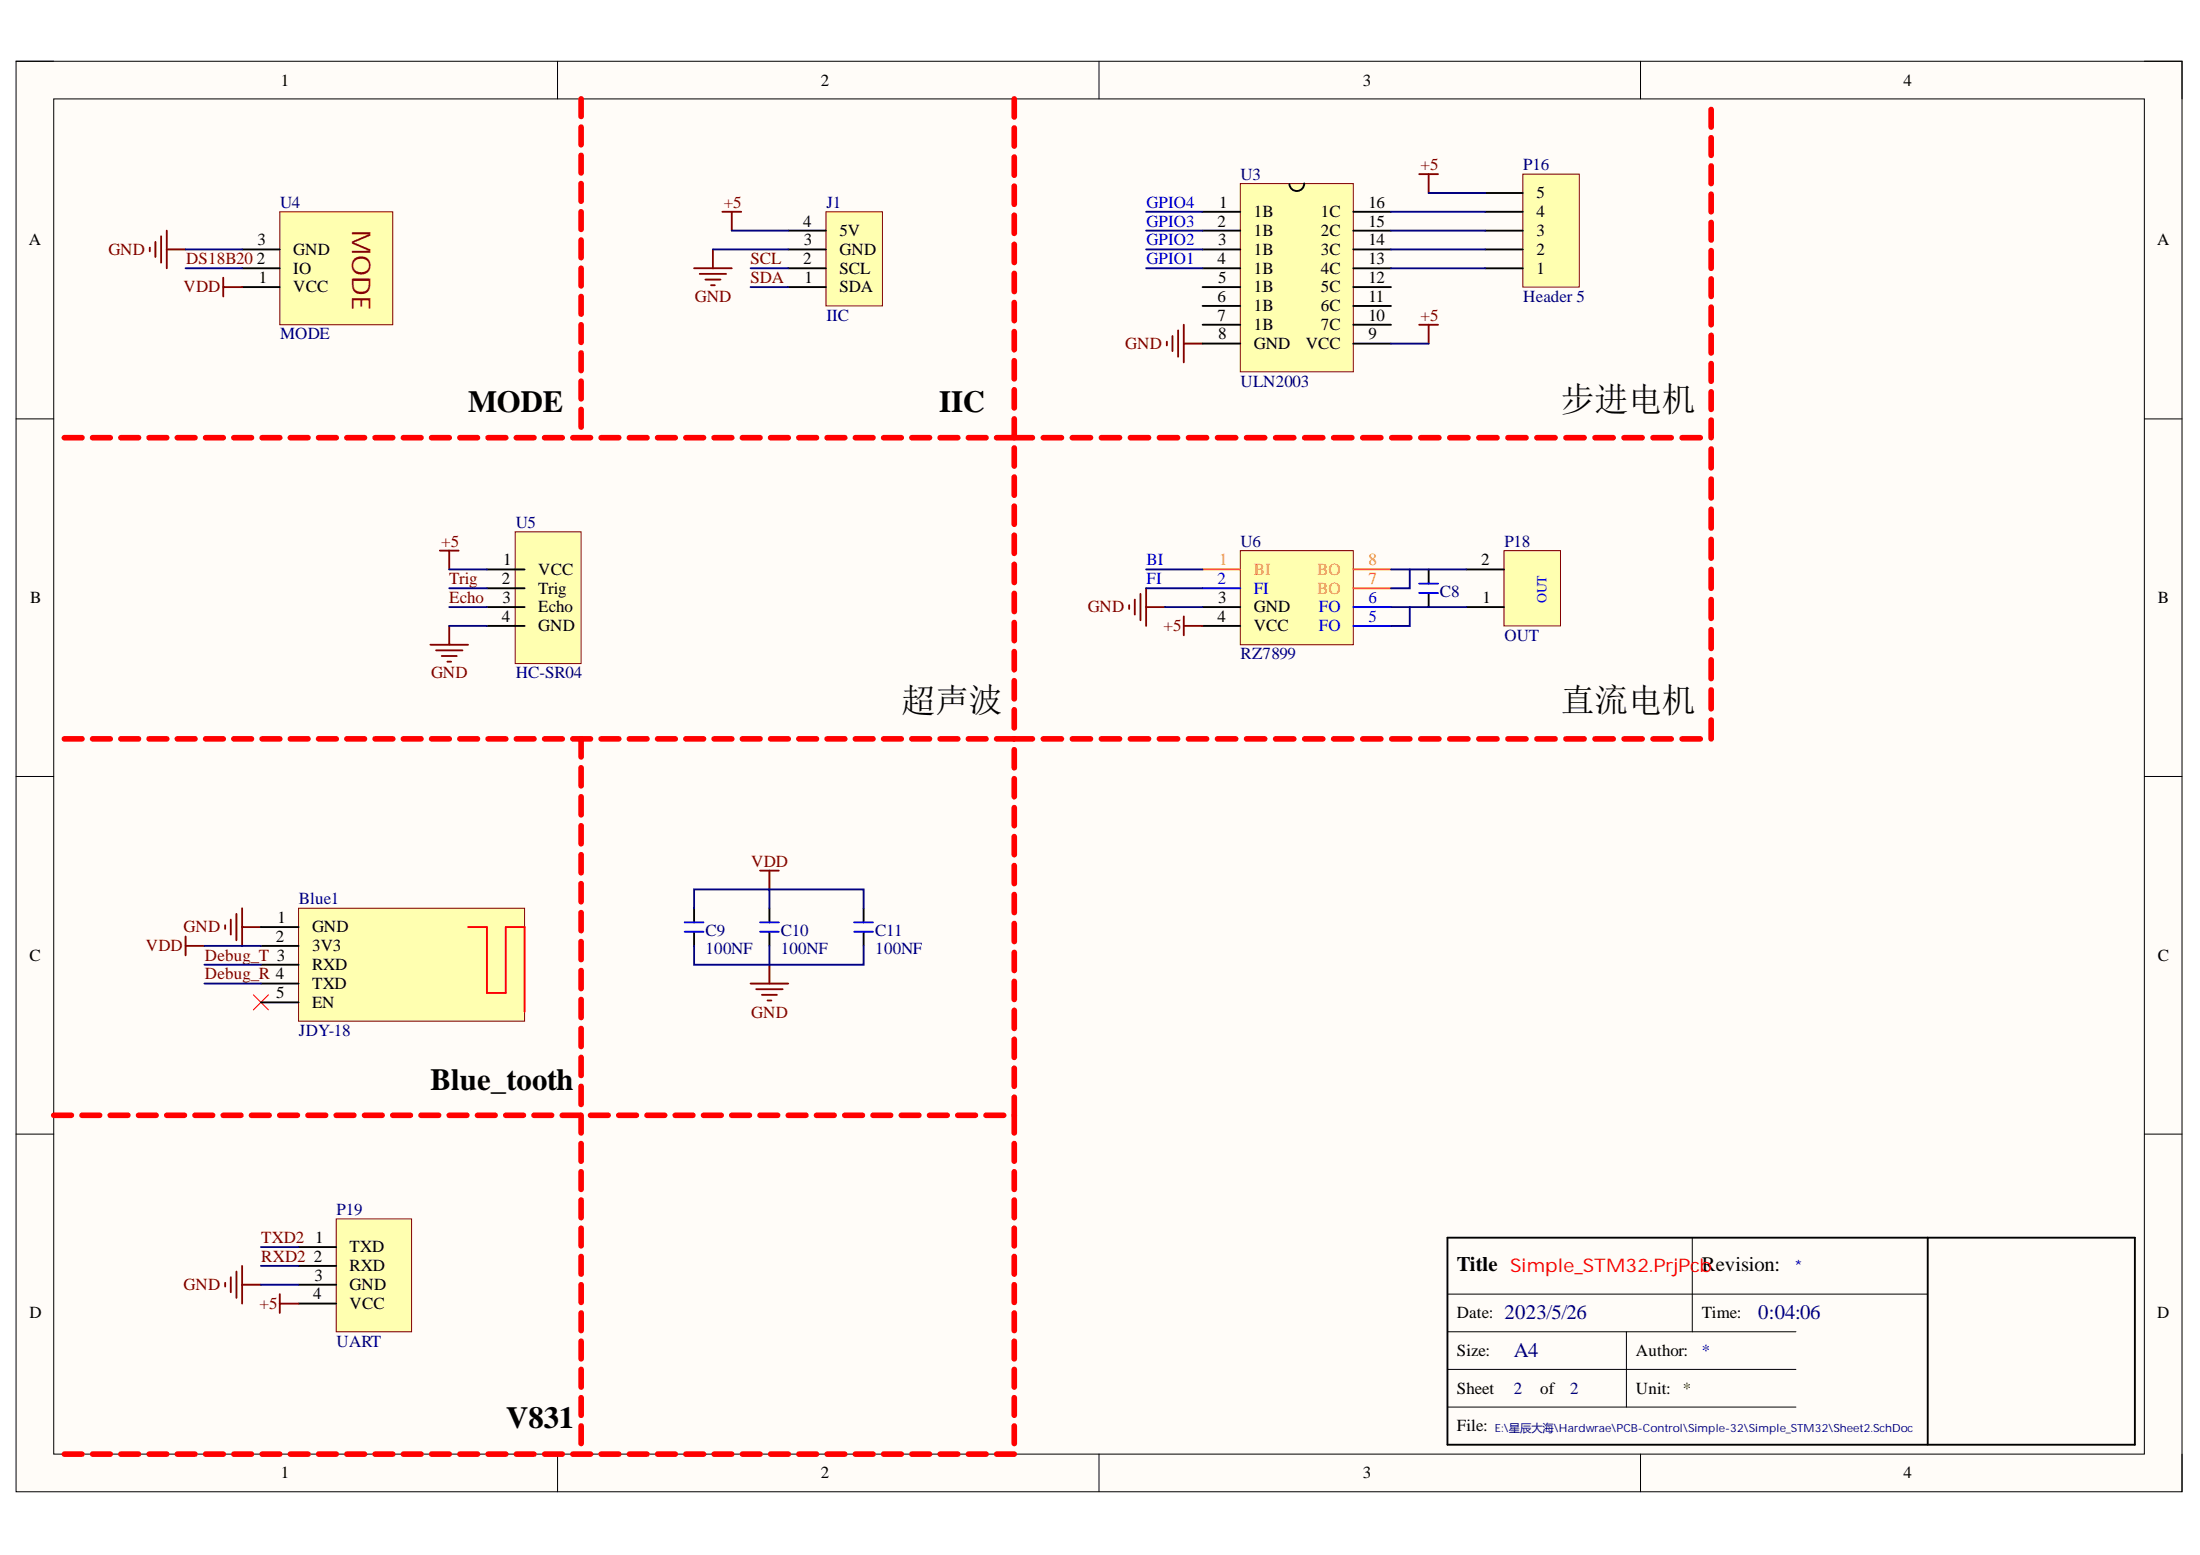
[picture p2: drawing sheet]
<svg xmlns="http://www.w3.org/2000/svg" width="297mm" height="210mm" viewBox="0 0 297 210" stroke-linecap="round" stroke-linejoin="round" font-family="sans-serif">
<path d="M2.2 8.3h292.4v193.1h-292.4z" fill-rule="evenodd" fill="#fffcf8"/>
<path d="M2.2 8.3h292.4v193.1h-292.4z" fill="none" stroke="#000" stroke-width=".14"/>
<path d="M7.3 13.4h282.2v182.9h-282.2z" fill-rule="evenodd" fill="#fffcf8"/>
<g fill="none" stroke="#000" stroke-width=".14">
<path d="M2.2 8.3h5.1M7.3 13.4h282.2v182.9h-282.2zM75.3 8.3v5M148.4 8.3v5M221.5 8.3v5.1M289.5 8.3h5.1v5.1M2.2 56.5h5.1M289.5 56.5h5.1M2.2 104.8h5.1M289.5 104.8h5.1M2.2 153.1h5.1M289.5 153.1h5.1"/>
<path d="M195.4 174.7h64.9M195.4 179.8h47.1M219.6 179.8v10.1M228.5 167.1v12.7M75.3 196.3v5.1M148.4 196.3v5.1M195.4 189.9h47.1M195.4 184.9h47.1M221.5 196.3v5.1M294.6 196.3v5.1"/>
</g>
<path d="M195.4 167.1h92.8v27.9h-92.8zM260.3 167.1v27.9" fill="none" stroke="#000" stroke-width=".25"/>
<path d="M69.6 71.8h8.9v17.8h-8.9z" fill-rule="evenodd" fill="#ffffb0"/>
<path d="M69.6 71.8h8.9v17.8h-8.9z" fill="none" stroke="#800000" stroke-width=".14"/>
<path d="M65.7 76.9h5.1M65.7 79.4h5.1M65.7 81.9h5.1M65.7 84.5h5.1" fill="none" stroke="#000" stroke-width=".25"/>
<path d="M59.4 74.3h2.5M60.7 74.3v2.6M58.1 87h5.1M58.9 87.8h3.5M59.6 88.6h2.1M60.4 89.3h.5M60.7 84.5v2.5" fill="none" stroke="#800000" stroke-width=".25"/>
<path d="M111.5 28.6h7.6v12.7h-7.6z" fill-rule="evenodd" fill="#ffffb0"/>
<path d="M111.5 28.6h7.6v12.7h-7.6z" fill="none" stroke="#800000" stroke-width=".14"/>
<path d="M106.4 38.8h5.1M106.4 36.2h5.1M106.4 33.7h5.1M106.4 31.1h5.1" fill="none" stroke="#000" stroke-width=".25"/>
<path d="M93.7 36.2h5.1M94.5 37h3.5M95.2 37.7h2.1M96 38.5h.5M96.3 33.7v2.5M97.5 28.6h2.6M98.8 28.6v2.5" fill="none" stroke="#800000" stroke-width=".25"/>
<path d="M37.8 28.6h15.2v15.2h-15.2z" fill-rule="evenodd" fill="#ffffb0"/>
<path d="M37.8 28.6h15.2v15.2h-15.2z" fill="none" stroke="#800000" stroke-width=".14"/>
<path d="M32.7 38.8h5.1M32.7 36.2h5.1M32.7 33.7h5.1M93.7 122.6v1.9M93.7 125.8v1.9M103.9 122.6v1.9M103.9 125.8v1.9M116.6 122.6v1.9M116.6 125.8v1.9" fill="none" stroke="#000" stroke-width=".25"/>
<g fill="none" stroke="#800000" stroke-width=".25">
<path d="M20.2 33.4v.5M21 32.7v2M21.8 31.9v3.6M22.5 31.1v5.1M22.5 33.7h2.6M30.1 37.5v2.5M30.1 38.8h2.6M102.6 117.5h2.6M103.9 117.5v2.6M25.1 126.4v2.6M25.1 127.7h2.5M30.4 124.9v.5"/>
<path d="M31.2 124.1v2.1M31.9 123.4v3.5M32.7 122.6v5.1M32.7 125.1h2.5M101.3 132.8h5.1M102.1 133.5h3.6M102.9 134.3h2M103.6 135.1h.5M103.9 130.2v2.6"/>
</g>
<g fill="none" stroke="#f00" stroke-width=".76">
<path d="M78.5 13.3v2.4M78.5 17.2v2.3M136.9 13.3v2.5M136.9 17.3v2.4M78.5 21v2.3M78.5 24.8v2.4M78.5 28.6v2.4M78.5 32.4v2.4M78.5 36.2v2.4M136.9 21.2v2.5M136.9 25.1v2.5M136.9 29.1v2.4"/>
<path d="M136.9 33v2.4M136.9 36.9v2.5M8.7 59.1h2.4M12.5 59.1h2.4M16.3 59.1h2.4M20.1 59.1h2.4M23.9 59.1h2.4M27.8 59.1h2.3M31.6 59.1h2.4M35.4 59.1h2.4M39.2 59.1h2.4M43 59.1h2.4"/>
<path d="M46.8 59.1h2.4M50.6 59.1h2.4M54.5 59.1h2.3M58.3 59.1h2.4M62.1 59.1h2.4M65.9 59.1h2.4M69.7 59.1h2.4M73.5 59.1h2.4M77.3 59.1h2.4M78.5 40v2.4M78.5 43.8v2.4M78.5 47.6v2.4"/>
<path d="M78.5 51.5v2.3M78.5 55.3v2.4M81.2 59.1h2.3M85 59.1h2.4M88.8 59.1h2.4M92.6 59.1h2.4M96.4 59.1h2.4M100.2 59.1h2.4M104 59.1h2.4M107.9 59.1h2.3M111.7 59.1h2.4M115.5 59.1h2.4"/>
<path d="M119.3 59.1h2.4M123.1 59.1h2.4M126.9 59.1h2.4M130.7 59.1h2.4M134.6 59.1h2.3M136.9 40.8v2.5M136.9 44.8v2.4M136.9 48.7v2.4M136.9 52.6v2.5M136.9 56.5v2.5M136.9 60.5v2.4M136.9 64.4v2.4"/>
<path d="M136.9 68.3v2.5M136.9 72.2v2.5M136.9 76.2v2.4M8.7 99.7h2.4M12.5 99.7h2.4M16.3 99.7h2.4M20.1 99.7h2.4M23.9 99.7h2.4M27.8 99.7h2.3M31.6 99.7h2.4M35.4 99.7h2.4M39.2 99.7h2.4"/>
<path d="M43 99.7h2.4M46.8 99.7h2.4M50.6 99.7h2.4M54.5 99.7h2.3M58.3 99.7h2.4M62.1 99.7h2.4M65.9 99.7h2.4M69.7 99.7h2.4M73.5 99.7h2.4M77.3 99.7h2.4M78.5 99.7v2.5M81.2 99.7h2.3"/>
<path d="M85 99.7h2.4M88.8 99.7h2.4M92.6 99.7h2.4M96.4 99.7h2.4M100.2 99.7h2.4M104 99.7h2.4M107.9 99.7h2.3M111.7 99.7h2.4M115.5 99.7h2.4M119.3 99.7h2.4M123.1 99.7h2.4M126.9 99.7h2.4"/>
<path d="M130.7 99.7h2.4M134.6 99.7h2.3M136.9 80.1v2.5M136.9 84v2.5M136.9 88v2.4M136.9 91.9v2.4M136.9 95.8v2.5M78.5 103.6v2.5M78.5 107.6v2.4M78.5 111.5v2.4M78.5 115.4v2.4M78.5 119.3v2.4"/>
<path d="M136.9 101.2v2.4M136.9 105.1v2.5M136.9 109v2.5M136.9 112.9v2.5M136.9 116.8v2.5M78.5 123.2v2.4M78.5 127.1v2.4M78.5 131v2.4M78.5 134.9v2.5M78.5 138.8v2.5M136.9 120.7v2.5M136.9 124.7v2.4"/>
<path d="M136.9 128.6v2.4M136.9 132.5v2.4M136.9 136.4v2.4M7.3 150.5h2.3M11.1 150.5h2.4M14.9 150.5h2.4M18.7 150.5h2.4M22.5 150.5h2.4M26.3 150.5h2.4M30.1 150.5h2.4M34 150.5h2.3M37.8 150.5h2.4"/>
<path d="M41.6 150.5h2.4M45.4 150.5h2.4M49.2 150.5h2.4M53 150.5h2.4M56.8 150.5h2.4M60.7 150.5h2.3M64.5 150.5h2.4M68.3 150.5h2.4M72.1 150.5h2.4M75.9 150.5h2.4M78.5 142.7v2.5M78.5 146.6v2.5"/>
<path d="M78.5 150.5v2.4M78.5 154.4v2.3M78.5 158.2v2.4M79.7 150.5h2.4M83.5 150.5h2.4M87.4 150.5h2.3M91.2 150.5h2.4M95 150.5h2.4M98.8 150.5h2.4M102.6 150.5h2.4M106.4 150.5h2.4M110.2 150.5h2.4"/>
<path d="M114.1 150.5h2.3M117.9 150.5h2.4M121.7 150.5h2.4M125.5 150.5h2.4M129.3 150.5h2.4M133.1 150.5h2.4M136.9 140.3v2.4M136.9 144.2v2.4M136.9 148.1v4.8M136.9 154.4v2.3M136.9 158.2v2.4M78.5 162v2.4"/>
<path d="M78.5 165.8v2.4M78.5 169.6v2.4M78.5 173.4v2.4M78.5 177.2v2.4M136.9 162v2.4M136.9 165.8v2.4M136.9 169.6v2.4M136.9 173.4v2.4M136.9 177.2v2.4M8.7 196.3h2.4M12.5 196.3h2.4M16.3 196.3h2.4"/>
<path d="M20.1 196.3h2.4M23.9 196.3h2.4M27.8 196.3h2.3M31.6 196.3h2.4M35.4 196.3h2.4M39.2 196.3h2.4M43 196.3h2.4M46.8 196.3h2.4M50.6 196.3h2.4M54.5 196.3h2.3M58.3 196.3h2.4M62.1 196.3h2.4"/>
<path d="M65.9 196.3h2.4M69.7 196.3h2.4M73.5 196.3h2.4M77.3 196.3h2.4M78.5 181v2.4M78.5 184.9v2.3M78.5 188.7v2.3M78.5 192.5v2.4M81.2 196.3h2.3M85 196.3h2.4M88.8 196.3h2.4M92.6 196.3h2.4"/>
<path d="M96.4 196.3h2.4M100.2 196.3h2.4M104 196.3h2.4M107.9 196.3h2.3M111.7 196.3h2.4M115.5 196.3h2.4M119.3 196.3h2.4M123.1 196.3h2.4M126.9 196.3h2.4M130.7 196.3h2.4M134.6 196.3h2.3M136.9 181v2.4"/>
<path d="M136.9 184.9v2.3M136.9 188.7v2.3M136.9 192.5v2.4"/>
</g>
<path d="M92.4 125.8h2.6M92.4 124.5h2.6M102.6 125.8h2.6M102.6 124.5h2.6M115.3 125.8h2.6M115.3 124.5h2.6" fill="none" stroke="#00f" stroke-width=".25"/>
<path d="M34.2 134.3l2 2M36.2 134.3l-2 2" fill="none" stroke="#f00" stroke-width=".14"/>
<path d="M45.4 164.5h10.2v15.3h-10.2z" fill-rule="evenodd" fill="#ffffb0"/>
<path d="M45.4 164.5h10.2v15.3h-10.2z" fill="none" stroke="#800000" stroke-width=".14"/>
<path d="M40.3 168.3h5.1M40.3 170.9h5.1M40.3 173.4h5.1M40.3 176h5.1" fill="none" stroke="#000" stroke-width=".25"/>
<path d="M30.4 173.2v.5M31.2 172.4v2M31.9 171.6v3.6M32.7 170.9v5.1M32.7 173.4h2.5M37.8 174.7v2.5M37.8 176h2.5" fill="none" stroke="#800000" stroke-width=".25"/>
<path d="M167.5 74.3h15.2v12.7h-15.2z" fill-rule="evenodd" fill="#ffffb0"/>
<path d="M167.5 74.3h15.2v12.7h-15.2z" fill="none" stroke="#800000" stroke-width=".14"/>
<path d="M162.4 76.9h5.1M182.7 76.9h5.1M182.7 79.4h5.1" fill="none" stroke="#f90" stroke-width=".25"/>
<path d="M162.4 79.4h5.1M182.7 84.5h5.1M182.7 81.9h5.1" fill="none" stroke="#00f" stroke-width=".25"/>
<path d="M162.4 81.9h5.1M162.4 84.5h5.1" fill="none" stroke="#000" stroke-width=".25"/>
<path d="M157.5 46.1v.5M158.3 45.4v2M159.1 44.6v3.6M159.8 43.8v5.1M159.8 46.4h2.6" fill="none" stroke="#800000" stroke-width=".25"/>
<path d="M167.5 24.8h15.2v25.4h-15.2z" fill-rule="evenodd" fill="#ffffb0"/>
<path d="M167.5 24.8h15.2v25.4h-15.2z" fill="none" stroke="#800000" stroke-width=".14"/>
<g fill="none" stroke="#000" stroke-width=".25">
<path d="M162.4 28.6h5.1M162.4 31.1h5.1M162.4 33.7h5.1M162.4 36.2h5.1M162.4 38.8h5.1M176.1 24.8a1 1 0 0 1-1 1 1 1 0 0 1-1-.9M182.7 28.6h5.1M182.7 31.1h5.1M182.7 33.7h5.1M182.7 36.2h5.1M182.7 38.8h5.1M162.4 41.3h5.1"/>
<path d="M162.4 43.8h5.1M162.4 46.4h5.1M182.7 43.8h5.1M182.7 46.4h5.1M182.7 41.3h5.1M192.9 76.9v1.9M192.9 80v1.9"/>
</g>
<g fill="none" stroke="#f00" stroke-width=".76">
<path d="M231 14.8v2.4M231 18.6v2.4M231 22.4v2.4M231 26.2v2.4M231 30v2.4M231 33.8v2.4M231 37.6v2.4M136.9 59.1h2.5M140.9 59.1h2.4M144.8 59.1h2.4M148.7 59.1h2.5M152.6 59.1h2.5"/>
<path d="M156.5 59.1h2.5M160.5 59.1h2.4M164.4 59.1h2.4M168.3 59.1h2.5M172.2 59.1h2.5M176.2 59.1h2.4M180.1 59.1h2.4M184 59.1h2.4M187.9 59.1h2.5M191.8 59.1h2.5M195.7 59.1h2.5M199.7 59.1h2.4"/>
<path d="M203.6 59.1h2.4M207.5 59.1h2.5M211.4 59.1h2.5M215.4 59.1h2.4M219.3 59.1h2.4M223.2 59.1h2.4M227.1 59.1h2.5M231 41.5v2.3M231 45.3v2.4M231 49.1v2.4M231 52.9v2.4M231 56.7v2.4"/>
<path d="M231 60.6v2.6M231 64.7v2.5M231 68.7v2.6M231 72.8v2.5M231 76.9v2.5M136.9 99.7h2.5M140.9 99.7h2.4M144.8 99.7h2.4M148.7 99.7h2.5M152.6 99.7h2.5M156.5 99.7h2.5M160.5 99.7h2.4"/>
<path d="M164.4 99.7h2.4M168.3 99.7h2.5M172.2 99.7h2.5M176.2 99.7h2.4M180.1 99.7h2.4M184 99.7h2.4M187.9 99.7h2.5M191.8 99.7h2.5M195.7 99.7h2.5M199.7 99.7h2.4M203.6 99.7h2.4M207.5 99.7h2.5"/>
<path d="M211.4 99.7h2.5M215.4 99.7h2.4M219.3 99.7h2.4M223.2 99.7h2.4M227.1 99.7h2.5M231 80.9v2.6M231 85v2.5M231 89.1v2.5M231 93.1v2.6M231 97.2v2.5"/>
</g>
<path d="M191.6 78.8h2.6M191.6 80h2.6" fill="none" stroke="#00f" stroke-width=".25"/>
<path d="M154.7 79.4v5.1M152.5 81.7v.5M153.2 80.9v2.1M154 80.2v3.5M154.7 81.9h2.6" fill="none" stroke="#800000" stroke-width=".25"/>
<path d="M40.3 122.6h30.5v15.2h-30.5z" fill-rule="evenodd" fill="#ffffb0"/>
<path d="M40.3 122.6h30.5v15.2h-30.5z" fill="none" stroke="#800000" stroke-width=".14"/>
<path d="M35.2 125.1h5.1M35.2 127.7h5.1M35.2 130.2h5.1M35.2 132.8h5.1M35.2 135.3h5.1" fill="none" stroke="#000" stroke-width=".25"/>
<path d="M63.2 125.1h2.5v8.9h2.6v-8.9h2.5v11.5" fill="none" stroke="#f00" stroke-width=".25"/>
<path d="M205.6 23.5h7.6v15.3h-7.6z" fill-rule="evenodd" fill="#ffffb0"/>
<path d="M205.6 23.5h7.6v15.3h-7.6z" fill="none" stroke="#800000" stroke-width=".14"/>
<path d="M200.5 36.2h5.1M200.5 33.7h5.1M200.5 31.1h5.1M200.5 28.6h5.1M200.5 26.1h5.1" fill="none" stroke="#000" stroke-width=".25"/>
<path d="M203.1 74.3h7.6v10.2h-7.6z" fill-rule="evenodd" fill="#ffffb0"/>
<path d="M203.1 74.3h7.6v10.2h-7.6z" fill="none" stroke="#800000" stroke-width=".14"/>
<path d="M198 76.9h5.1M198 81.9h5.1" fill="none" stroke="#000" stroke-width=".25"/>
<path d="M191.6 23.5h2.6M192.9 23.5v2.6M191.6 43.8h2.6M192.9 43.8v2.6M159.8 83.2v2.6M159.8 84.5h2.6" fill="none" stroke="#800000" stroke-width=".25"/>
<g fill="none" stroke="#000080" stroke-width=".25">
<path d="M25.1 33.7h7.6M25.1 36.2h7.6M96.3 33.7h10.1M98.8 31.1h7.6M101.3 36.2h5.1M101.3 38.8h5.1M154.7 31.1h7.7M154.7 33.7h7.7M154.7 36.2h7.7M154.7 28.6h7.7M187.8 31.1h12.7M187.8 33.7h12.7"/>
<path d="M187.8 36.2h12.7M187.8 28.6h12.7M192.9 26.1h7.6M187.8 46.4h5.1M60.7 76.9h5M60.7 79.4h5M154.7 76.9h7.7M154.7 79.4h7.7M187.8 76.9h10.2M190.3 76.9v2.5h-2.5M60.7 84.5h5M60.7 81.9h5"/>
<path d="M157.3 81.9h5.1M187.8 81.9h10.2M190.3 81.9v2.6h-2.5M27.6 130.2h7.6M27.6 132.8h7.6M27.6 127.7h7.6M93.7 122.6v-2.5h10.2v2.5M93.7 127.7v2.5h22.9v-2.5M103.9 120.1h12.7v2.5M103.9 127.7v2.5M35.2 170.9h5.1M35.2 168.3h5.1"/>
<path d="M35.2 173.4h5.1"/>
</g>
<g font-size="4.6">
<text x="210.7" y="55.4">步进电机</text>
<text x="121.7" y="96.1">超声波</text>
<text x="210.7" y="96.1">直流电机</text>
</g>
<g font-size="4.1">
<text x="63.2" y="55.6">MODE</text>
<text x="126.8" y="55.6">IIC</text>
<text x="58.1" y="147.1">Blue_tooth</text>
<text x="68.4" y="192.8">V831</text>
</g>
<text font-size="3.5" fill="#980000" x="47.5" y="31.1" transform="rotate(90 47.5 31.1)">MODE</text>
<g font-size="2.8">
<text x="196.7" y="171.5">Title Simple_STM32.PrjPcb</text>
<text x="229.8" y="171.5">Revision:</text>
</g>
<g font-size="2.8" fill="#000080">
<text x="203.1" y="178.1">2023/5/26</text>
<text x="237.4" y="178.1">0:04:06</text>
<text x="204.4" y="183.2">A4</text>
</g>
<g font-size="2.3">
<text x="37.9" y="11.6">1</text>
<text x="110.8" y="11.6">2</text>
<text x="184" y="11.6">3</text>
<text x="257" y="11.6">4</text>
<text x="164.6" y="28.1">1</text>
<text x="169.3" y="29.3">1B</text>
<text x="178.3" y="29.3">1C</text>
<text x="184.8" y="28.1">16</text>
<text x="207.4" y="29.3">4</text>
<text x="207.4" y="26.8">5</text>
<text x="3.9" y="33.1">A</text>
<text x="34.7" y="35.7">2</text>
<text x="34.8" y="33.1">3</text>
<text x="39.6" y="34.4">GND</text>
<text x="108.5" y="35.7">2</text>
<text x="108.5" y="30.6">4</text>
<text x="108.5" y="33.1">3</text>
<text x="113.4" y="34.4">GND</text>
<text x="113.4" y="31.9">5V</text>
<text x="164.4" y="30.6">2</text>
<text x="164.4" y="35.7">4</text>
<text x="164.5" y="33.1">3</text>
<text x="169.3" y="31.9">1B</text>
<text x="169.3" y="34.4">1B</text>
<text x="178.3" y="34.4">3C</text>
<text x="178.3" y="31.9">2C</text>
<text x="184.8" y="35.7">13</text>
<text x="184.8" y="33.1">14</text>
<text x="184.8" y="30.6">15</text>
<text x="207.4" y="34.4">2</text>
<text x="207.4" y="31.9">3</text>
<text x="291.3" y="33.1">A</text>
<text x="34.9" y="38.2">1</text>
<text x="39.6" y="39.5">VCC</text>
<text x="39.6" y="36.9">IO</text>
<text x="108.6" y="38.2">1</text>
<text x="113.4" y="39.5">SDA</text>
<text x="113.4" y="36.9">SCL</text>
<text x="164.4" y="40.7">6</text>
<text x="164.5" y="38.2">5</text>
<text x="169.3" y="36.9">1B</text>
<text x="169.3" y="39.5">1B</text>
<text x="178.3" y="39.5">5C</text>
<text x="178.3" y="36.9">4C</text>
<text x="184.8" y="40.7">11</text>
<text x="184.8" y="38.2">12</text>
<text x="207.4" y="36.9">1</text>
<text x="164.4" y="43.3">7</text>
<text x="164.5" y="45.8">8</text>
<text x="169.3" y="42">1B</text>
<text x="169.3" y="44.5">1B</text>
<text x="169.3" y="47.1">GND</text>
<text x="176.3" y="47.1">VCC</text>
<text x="178.3" y="44.5">7C</text>
<text x="178.3" y="42">6C</text>
<text x="184.8" y="45.8">9</text>
<text x="184.8" y="43.3">10</text>
<text x="67.9" y="76.3">1</text>
<text x="72.7" y="77.6">VCC</text>
<text x="200" y="76.3">2</text>
<text x="4.1" y="81.4">B</text>
<text x="67.8" y="78.9">2</text>
<text x="67.8" y="83.9">4</text>
<text x="67.8" y="81.4">3</text>
<text x="72.7" y="80.1">Trig</text>
<text x="72.7" y="82.7">Echo</text>
<text x="164.4" y="83.9">4</text>
<text x="164.5" y="81.4">3</text>
<text x="169.3" y="82.7">GND</text>
<text x="200.2" y="81.4">1</text>
<text x="291.4" y="81.4">B</text>
<text x="72.7" y="85.2">GND</text>
<text x="169.3" y="85.2">VCC</text>
<text x="37.5" y="124.6">1</text>
<text x="42.1" y="125.9">GND</text>
<text x="4" y="129.7">C</text>
<text x="37.2" y="127.1">2</text>
<text x="42.1" y="128.4">3V3</text>
<text x="42.1" y="130.9">RXD</text>
<text x="291.4" y="129.7">C</text>
<text x="37.3" y="134.7">5</text>
<text x="42.1" y="133.5">TXD</text>
<text x="42.1" y="136.1">EN</text>
<text x="42.6" y="167.8">1</text>
<text x="42.4" y="170.3">2</text>
<text x="42.5" y="172.9">3</text>
<text x="47.2" y="169.1">TXD</text>
<text x="47.2" y="171.6">RXD</text>
<text x="4" y="177.9">D</text>
<text x="42.3" y="175.4">4</text>
<text x="47.2" y="174.1">GND</text>
<text x="47.2" y="176.7">VCC</text>
<text x="196.7" y="177.9">Date:</text>
<text x="229.8" y="177.9">Time:</text>
<text x="291.3" y="177.9">D</text>
<text x="196.7" y="183.1">Size:</text>
<text x="220.9" y="183.1">Author:</text>
<text x="196.7" y="188.2">Sheet</text>
<text x="207.9" y="188.2">of</text>
<text x="220.9" y="188.2">Unit:</text>
<text x="196.7" y="193.2">File:</text>
<text x="37.9" y="199.6">1</text>
<text x="110.8" y="199.6">2</text>
<text x="184" y="199.6">3</text>
<text x="257" y="199.6">4</text>
</g>
<g font-size="2.3" fill="#800000">
<text x="191.8" y="23">+5</text>
<text x="97.7" y="28.1">+5</text>
<text x="14.6" y="34.4">GND</text>
<text x="101.3" y="35.7">SCL</text>
<text x="24.8" y="39.5">VDD</text>
<text x="93.8" y="40.7">GND</text>
<text x="101.3" y="38.2">SDA</text>
<text x="151.9" y="47.1">GND</text>
<text x="191.8" y="43.3">+5</text>
<text x="59.6" y="73.8">+5</text>
<text x="60.7" y="78.9">Trig</text>
<text x="60.7" y="81.4">Echo</text>
<text x="146.9" y="82.7">GND</text>
<text x="157.1" y="85.2">+5</text>
<text x="58.2" y="91.5">GND</text>
<text x="101.4" y="117">VDD</text>
<text x="24.8" y="125.9">GND</text>
<text x="19.7" y="128.4">VDD</text>
<text x="27.7" y="129.7">Debug_T 3</text>
<text x="27.7" y="132.2">Debug_R 4</text>
<text x="101.4" y="137.4">GND</text>
<text x="35.3" y="167.8">TXD2</text>
<text x="35.3" y="170.3">RXD2</text>
<text x="24.8" y="174.1">GND</text>
<text x="35" y="176.7">+5</text>
</g>
<g font-size="2.3" fill="#000080">
<text x="205.7" y="23">P16</text>
<text x="37.8" y="28.1">U4</text>
<text x="111.6" y="28.1">J1</text>
<text x="167.5" y="24.3">U3</text>
<text x="205.7" y="40.7">Header 5</text>
<text x="37.8" y="45.8">MODE</text>
<text x="111.6" y="43.3">IIC</text>
<text x="167.5" y="52.2">ULN2003</text>
<text x="69.6" y="71.3">U5</text>
<text x="167.5" y="73.8">U6</text>
<text x="203.1" y="73.8">P18</text>
<text x="194.4" y="80.6">C8</text>
<text x="167.5" y="89">RZ7899</text>
<text x="203.1" y="86.5">OUT</text>
<text x="69.6" y="91.5">HC-SR04</text>
<text x="40.4" y="122.1">Blue1</text>
<text x="95.3" y="126.3">C9</text>
<text x="95.3" y="128.8">100NF</text>
<text x="105.4" y="126.3">C10</text>
<text x="105.4" y="128.8">100NF</text>
<text x="118.2" y="126.3">C11</text>
<text x="118.2" y="128.8">100NF</text>
<text x="40.4" y="139.9">JDY-18</text>
<text x="45.4" y="164">P19</text>
<text x="45.4" y="181.8">UART</text>
<text x="204.4" y="188.2">2</text>
<text x="212" y="188.2">2</text>
</g>
<g font-size="2.3" fill="#00f">
<text x="154.8" y="28.1">GPIO4</text>
<text x="154.8" y="35.7">GPIO1</text>
<text x="154.8" y="33.1">GPIO2</text>
<text x="154.8" y="30.6">GPIO3</text>
<text x="154.8" y="76.3">BI</text>
<text x="154.8" y="78.9">FI</text>
<text x="164.4" y="78.9">2</text>
<text x="169.3" y="80.1">FI</text>
<text x="178.1" y="82.7">FO</text>
<text x="184.8" y="83.9">5</text>
<text x="184.8" y="81.4">6</text>
<text x="178.1" y="85.2">FO</text>
<text x="242.3" y="171.8">*</text>
<text x="229.8" y="183.1">*</text>
</g>
<text font-size="2.3" fill="#980000" x="25.1" y="35.7">DS18B20</text>
<g font-size="2.3" fill="#f90">
<text x="164.6" y="76.3">1</text>
<text x="169.3" y="77.6">BI</text>
<text x="177.8" y="77.6">BO</text>
<text x="184.8" y="76.3">8</text>
<text x="177.8" y="80.1">BO</text>
<text x="184.8" y="78.9">7</text>
</g>
<text font-size="2.3" fill="#274e13" x="227.2" y="188.2">*</text>
<text font-size="1.9" fill="#00f" x="208.8" y="81.4" transform="rotate(-90 208.8 81.4)">OUT</text>
<text font-size="1.5" fill="#000080" x="201.9" y="193.3">E:\星辰大海\Hardwrae\PCB-Control\Simple-32\Simple_STM32\Sheet2.SchDoc</text>
</svg>
